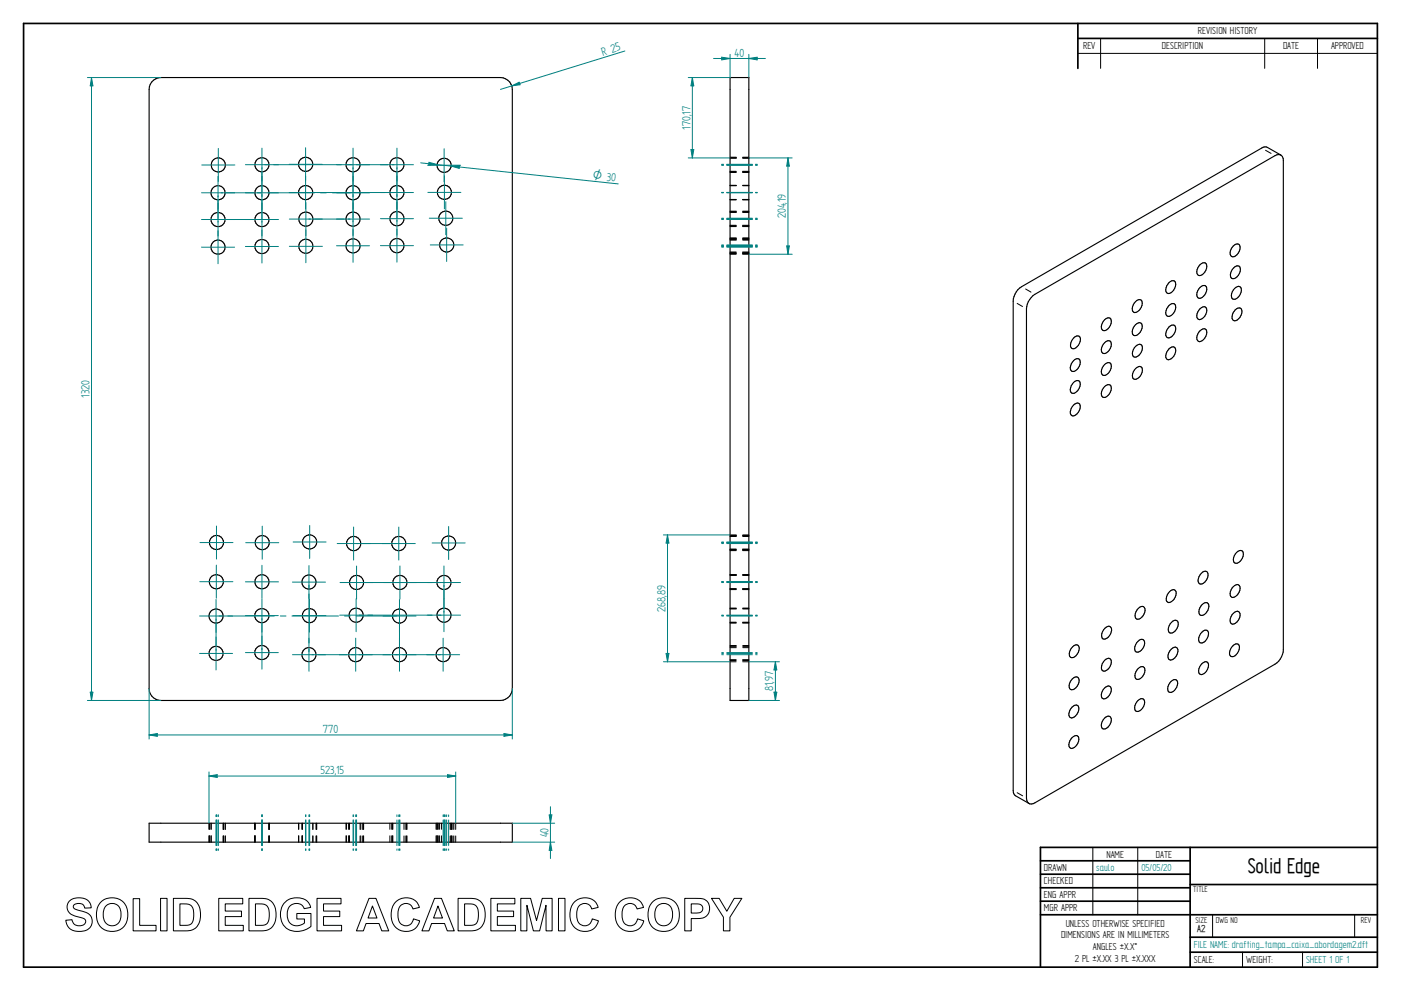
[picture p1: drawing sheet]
<svg xmlns="http://www.w3.org/2000/svg" width="420mm" height="297mm" viewBox="0 0 420 297" stroke-linecap="round" stroke-linejoin="round" font-family="sans-serif">
<g fill="none" stroke="#000" stroke-width=".51">
<path d="M7.1 7h405.8v282.9h-405.8zM323.1 7v13.5M323.1 11.5h89.8M311.9 258h44.9M356.8 254v35.9M412.9 254h-101v35.9M311.9 262h44.9M311.9 266.1h44.9M311.9 270.1h44.9M311.9 274.2h101M356.8 265.1h56.1M356.8 280.9h56.1"/>
<path d="M356.8 285.4h56.1"/>
</g>
<g fill="none" stroke="#000" stroke-width=".3">
<path d="M323.1 16h89.8M329.9 11.5v9M379.1 11.5v9M395 11.5v9M218.9 51.7h1.8M218.9 47.4h1.8M218.9 59.8h1.8M218.9 55.6h1.8M218.9 51.4h1.8M218.9 47.1h1.8M218.9 51.5h1.8M218.9 47.2h1.8"/>
<path d="M218.9 51.6h1.8M218.9 47.3h1.8M218.9 59.9h1.8M218.9 55.7h1.8M218.9 55.5h1.8M222.6 51.7h1.9M222.6 59.8h1.9M222.6 51.4h1.9M222.6 51.5h1.9M222.6 51.6h1.9M222.6 59.9h1.9M222.7 47.4h1.8"/>
<path d="M222.7 55.6h1.8M222.7 47.1h1.8M222.7 47.2h1.8M222.7 47.3h1.8M222.7 55.7h1.8M222.7 55.5h1.8M379.4 45l1.6 1M218.9 67.5h1.8M218.9 63.3h1.8M218.9 75.5h1.8M218.9 71.3h1.8M218.9 75.7h1.8"/>
<path d="M218.9 71.5h1.8M218.9 67.6h1.8M218.9 63.4h1.8M218.9 75.8h1.8M218.9 75.9h1.8M218.9 71.7h1.8M218.9 67.8h1.8M218.9 63.5h1.8M218.9 76h1.8M218.9 71.8h1.8M218.9 67.9h1.8M218.9 63.7h1.8"/>
<path d="M218.9 76.2h1.8M218.9 72h1.8M222.6 67.5h1.9M222.6 75.5h1.9M222.6 75.7h1.9M222.6 67.6h1.9M222.6 75.8h1.9M222.6 75.9h1.9M222.6 67.8h1.9M222.6 76h1.9M222.6 67.9h1.9M222.6 76.2h1.9"/>
<path d="M222.7 63.3h1.8M222.7 71.3h1.8M222.7 71.5h1.8M222.7 63.4h1.8M222.7 71.7h1.8M222.7 63.5h1.8M222.7 71.8h1.8M222.7 63.7h1.8M222.7 72h1.8M304.9 90.9l1.6 1M307.5 86.6l1.6 .9M218.9 164.7h1.8"/>
<path d="M218.9 160.5h1.8M218.9 176.4h1.8M218.9 172.2h1.8M218.9 176.5h1.8M218.9 176.6h1.8M218.9 172.3h1.8M218.9 176.7h1.8M218.9 172.5h1.8M218.9 164.5h1.8M218.9 160.3h1.8M218.9 165h1.8M218.9 160.8h1.8"/>
<path d="M218.9 164.8h1.8M218.9 160.6h1.8M222.6 164.7h1.9M222.6 176.4h1.9M222.6 176.5h1.9M222.6 176.6h1.9M222.6 176.7h1.9M222.6 164.5h1.9M222.6 165h1.9M222.6 164.8h1.9M222.7 160.5h1.8M222.7 172.2h1.8"/>
<path d="M222.7 172.3h1.8M222.7 172.5h1.8M222.7 160.3h1.8M222.7 160.8h1.8M222.7 160.6h1.8M218.9 186.5h1.8M218.9 182.2h1.8M218.9 186.6h1.8M218.9 182.4h1.8M218.9 186.7h1.8M218.9 182.5h1.8M218.9 198h1.8"/>
<path d="M218.9 193.7h1.8M218.9 197.7h1.8M218.9 193.5h1.8M218.9 198.3h1.8M218.9 194.1h1.8M222.6 186.5h1.9M222.6 186.6h1.9M222.6 186.7h1.9M222.6 198h1.9M222.6 197.7h1.9M222.6 198.3h1.9M222.7 182.2h1.8"/>
<path d="M222.7 182.4h1.8M222.7 182.5h1.8M222.7 193.7h1.8M222.7 193.5h1.8M222.7 194.1h1.8M304.9 237.6l1.7 .9M62.7 246.7v1.8M62.7 250.5v1.9M62.8 246.7v1.8M62.8 250.5v1.9M63.2 246.7v1.8M63.2 250.5v1.9"/>
<path d="M63.3 246.7v1.8M63.3 250.5v1.9M66.9 246.7v1.9M66.9 250.5v1.9M67 246.7v1.9M67 250.5v1.9M67.5 246.7v1.9M67.5 250.5v1.9M67.6 246.7v1.9M67.6 250.5v1.9M76.4 246.7v1.8M76.4 250.5v1.9"/>
<path d="M76.5 246.7v1.8M76.5 250.5v1.9M80.6 246.7v1.9M80.6 250.5v1.9M80.7 246.7v1.9M80.7 250.5v1.9M89.5 246.7v1.8M89.5 250.5v1.9M89.6 246.7v1.8M89.6 250.5v1.9M90.5 246.7v1.8M90.5 250.5v1.9"/>
<path d="M90.6 246.7v1.8M90.6 250.5v1.9M90.7 246.7v1.8M90.7 250.5v1.9M93.8 246.7v1.9M93.8 250.5v1.9M94.7 246.7v1.9M94.7 250.5v1.9M94.9 246.7v1.9M94.9 250.5v1.9M95 246.7v1.9M95 250.5v1.9"/>
<path d="M103.7 246.7v1.8M103.7 250.5v1.9M103.9 246.7v1.8M103.9 250.5v1.9M104.5 246.7v1.8M104.5 250.5v1.9M104.6 246.7v1.8M104.6 250.5v1.9M104.8 246.7v1.8M104.8 250.5v1.9M107.9 246.7v1.9M107.9 250.5v1.9"/>
<path d="M108.2 246.7v1.9M108.2 250.5v1.9M108.8 246.7v1.9M108.8 250.5v1.9M108.9 246.7v1.9M108.9 250.5v1.9M109 246.7v1.9M109 250.5v1.9M116.9 246.7v1.8M116.9 250.5v1.9M117.4 246.7v1.8M117.4 250.5v1.9"/>
<path d="M117.6 246.7v1.8M117.6 250.5v1.9M117.8 246.7v1.8M117.8 250.5v1.9M121.1 246.7v1.9M121.1 250.5v1.9M121.7 246.7v1.9M121.7 250.5v1.9M121.9 246.7v1.9M121.9 250.5v1.9M122 246.7v1.9M122 250.5v1.9"/>
<path d="M130.7 246.7v1.8M130.7 250.5v1.9M131 246.7v1.8M131 250.5v1.9M131.1 246.7v1.8M131.1 250.5v1.9M131.5 246.7v1.8M131.5 250.5v1.9M131.8 246.7v1.8M131.8 250.5v1.9M132.4 246.7v1.8M132.4 250.5v1.9"/>
<path d="M135 246.7v1.9M135 250.5v1.9M135.2 246.7v1.9M135.2 250.5v1.9M135.3 246.7v1.9M135.3 250.5v1.9M135.8 246.7v1.9M135.8 250.5v1.9M136.1 246.7v1.9M136.1 250.5v1.9M136.6 246.7v1.9M136.6 250.5v1.9"/>
<path d="M327.6 254v20.2M341.1 254v20.2M363.5 274.2v6.7M406.1 274.2v6.7M372.5 285.4v4.5M390.5 285.4v4.5"/>
</g>
<g fill="none" stroke="#000" stroke-width=".34">
<path d="M45.5 24.6a3.7 3.7 0 0 1 2.7-1.4h101.8a3.6 3.6 0 0 1 3.6 3.6v179.6a3.6 3.6 0 0 1-3.6 3.5h-101.8a3.6 3.6 0 0 1-3.5-3.5v-179.6l.1-.8zM218.9 23.2h5.6v186.7h-5.6zM384 46.5l-4-2.3a1.65 1.65 0 0 0-1.8 .2l-72 41.5a5.4 5.4 0 0 0-2.5 4.4v146.6a1.71 1.71 0 0 0 .8 1.6l4 2.3M359.7 79.3a1.14 1.14 0 0 1 1.7-.5 1.14 1.14 0 0 1 .3 1.7l-.5 1a1.27 1.27 0 0 1-1.1 1 1.27 1.27 0 0 1-1.3-.6l.1-1zM369.7 73.7a1.14 1.14 0 0 1 1.6-.5 1.14 1.14 0 0 1 .4 1.6l-.5 1.1a1.27 1.27 0 0 1-1.1 1 1.27 1.27 0 0 1-1.3-.7l.1-1zM309.7 88.6l72.5-41.9a1.53 1.53 0 0 1 1.8-.2 1.53 1.53 0 0 1 .7 1.6v146.6l-.5 2.1a4.7 4.7 0 0 1-2 2.3l-72 41.5a1.52 1.52 0 0 1-1.8 .2 1.52 1.52 0 0 1-.7-1.6l.1-147.3a5.6 5.6 0 0 1 1.9-3.3zM331.1 95.8a1.14 1.14 0 0 1 1.6-.5 1.14 1.14 0 0 1 .4 1.7l-.5 1a1.27 1.27 0 0 1-1.1 1 1.27 1.27 0 0 1-1.3-.6v-1zM340.4 97.3a1.12 1.12 0 0 1 1.6-.5 1.12 1.12 0 0 1 .3 1.6l-.5 1.1a1.42 1.42 0 0 1-2.2 .7 2.73 2.73 0 0 1 .8-2.9zM340.4 90.4a1.13 1.13 0 0 1 1.6-.5 1.13 1.13 0 0 1 .3 1.6l-.5 1.1a1.42 1.42 0 0 1-2.2 .7 2.68 2.68 0 0 1 .8-2.9zM350.4 84.7a1.12 1.12 0 0 1 1.6-.5 1.12 1.12 0 0 1 .4 1.6l-.2 .6a2.01 2.01 0 0 1-2.3 1.5 2.16 2.16 0 0 1 .5-3.2zM350.4 91.6a1.14 1.14 0 0 1 1.6-.5 1.14 1.14 0 0 1 .4 1.6l-.5 1.1a1.27 1.27 0 0 1-1.1 1 1.27 1.27 0 0 1-1.3-.7l.3-1.6zM350.4 98a1.14 1.14 0 0 1 1.6-.5 1.14 1.14 0 0 1 .4 1.6l-.5 1.1a1.27 1.27 0 0 1-1.1 1 1.27 1.27 0 0 1-1.3-.7l.3-1.5z"/>
<path d="M359.7 99.1a1.12 1.12 0 0 1 1.6-.5 1.12 1.12 0 0 1 .4 1.6l-.9 1.6a1.12 1.12 0 0 1-1.6 .5 1.12 1.12 0 0 1-.3-1.6zM359.7 92.5a1.12 1.12 0 0 1 1.6-.5 1.12 1.12 0 0 1 .4 1.6l-.9 1.6a1.12 1.12 0 0 1-1.6 .5 1.12 1.12 0 0 1-.3-1.6zM359.7 86.1a1.12 1.12 0 0 1 1.6-.5 1.12 1.12 0 0 1 .4 1.6l-.5 1.1a1.39 1.39 0 0 1-2.2 .8 2.6 2.6 0 0 1 .7-3zM369.8 80.3a1.13 1.13 0 0 1 1.6-.5 1.13 1.13 0 0 1 .4 1.6l-.5 1.1a1.42 1.42 0 0 1-2.3 .7 2.68 2.68 0 0 1 .8-2.9zM370.1 86.4a1.12 1.12 0 0 1 1.6-.5 1.12 1.12 0 0 1 .4 1.6l-.5 1.1a1.42 1.42 0 0 1-2.3 .8 2.73 2.73 0 0 1 .8-3zM370.3 92.9a1.12 1.12 0 0 1 1.6-.5 1.12 1.12 0 0 1 .3 1.6l-.5 1.1a1.39 1.39 0 0 1-2.2 .7l-.1-1.4zM321.8 108.1a1.13 1.13 0 0 1 1.6-.5 1.13 1.13 0 0 1 .4 1.6l-.5 1.1a1.27 1.27 0 0 1-1.1 1 1.27 1.27 0 0 1-1.3-.7l.2-1.5zM321.8 114.6a1.12 1.12 0 0 1 1.6-.5 1.12 1.12 0 0 1 .4 1.6l-.5 1.1a1.39 1.39 0 0 1-2.2 .8 2.81 2.81 0 0 1 .7-3zM321.9 101.3a1.11 1.11 0 0 1 1.6-.5 1.11 1.11 0 0 1 .3 1.6l-.5 1.1a1.39 1.39 0 0 1-2.2 .7 2.73 2.73 0 0 1 .8-2.9zM331.1 102.7a1.13 1.13 0 0 1 1.6-.5 1.13 1.13 0 0 1 .4 1.6l-.5 1.1a1.27 1.27 0 0 1-1.1 1 1.27 1.27 0 0 1-1.3-.7v-.9zM331.1 109.3a1.12 1.12 0 0 1 1.6-.6 1.12 1.12 0 0 1 .4 1.7l-.5 1.1a1.27 1.27 0 0 1-1.1 1 1.27 1.27 0 0 1-1.3-.7v-1zM331.1 115.9a1.12 1.12 0 0 1 1.6-.6 1.12 1.12 0 0 1 .4 1.7l-.5 1.1a1.39 1.39 0 0 1-2.2 .7 2.6 2.6 0 0 1 .7-2.9z"/>
<path d="M340.4 103.8a1.12 1.12 0 0 1 1.6-.5 1.12 1.12 0 0 1 .4 1.6l-.9 1.5a1.12 1.12 0 0 1-1.6 .6 1.12 1.12 0 0 1-.3-1.7zM340.4 110.4a1.12 1.12 0 0 1 1.6-.5 1.12 1.12 0 0 1 .4 1.6l-.9 1.6a1.12 1.12 0 0 1-1.6 .5 1.12 1.12 0 0 1-.3-1.6zM350.4 104.6a1.12 1.12 0 0 1 1.6-.6 1.12 1.12 0 0 1 .4 1.7l-.9 1.5a1.11 1.11 0 0 1-1.6 .5 1.11 1.11 0 0 1-.3-1.6zM321.8 121.4a1.12 1.12 0 0 1 1.6-.5 1.12 1.12 0 0 1 .4 1.6l-.9 1.5a1.11 1.11 0 0 1-1.6 .5 1.11 1.11 0 0 1-.3-1.6zM350.6 177.3a1.11 1.11 0 0 1 1.6-.5 1.11 1.11 0 0 1 .3 1.6l-.9 1.6a1.11 1.11 0 0 1-1.5 .5 1.11 1.11 0 0 1-.4-1.6zM360.1 171.8a1.13 1.13 0 0 1 1.6-.5 1.13 1.13 0 0 1 .4 1.6l-.5 1.1a1.27 1.27 0 0 1-1.1 1 1.27 1.27 0 0 1-1.3-.7l.3-1.5zM369.7 175.8a1.12 1.12 0 0 1 1.6-.5 1.12 1.12 0 0 1 .4 1.6l-.5 1.1a1.42 1.42 0 0 1-2.3 .7 2.68 2.68 0 0 1 .8-2.9zM370.7 165.6a1.14 1.14 0 0 1 1.6-.5 1.14 1.14 0 0 1 .4 1.6l-.5 1.1a1.27 1.27 0 0 1-1.1 1 1.27 1.27 0 0 1-1.3-.7v-1zM321.5 193.9a1.11 1.11 0 0 1 1.6-.6 1.11 1.11 0 0 1 .3 1.7l-.5 1a1.38 1.38 0 0 1-2.2 .8 2.68 2.68 0 0 1 .8-2.9zM331.1 197.9a1.12 1.12 0 0 1 1.6-.5 1.12 1.12 0 0 1 .4 1.6l-.9 1.5a1.11 1.11 0 0 1-1.6 .5 1.11 1.11 0 0 1-.3-1.6zM331.2 188.3a1.11 1.11 0 0 1 1.6-.5 1.11 1.11 0 0 1 .3 1.6l-.8 1.5a1.13 1.13 0 0 1-1.6 .6 1.13 1.13 0 0 1-.4-1.7zM341.1 192.2a1.13 1.13 0 0 1 1.6-.5 1.13 1.13 0 0 1 .4 1.6l-.5 1.1a1.42 1.42 0 0 1-2.3 .7 2.68 2.68 0 0 1 .8-2.9z"/>
<path d="M341.2 182.3a1.12 1.12 0 0 1 1.6-.5 1.12 1.12 0 0 1 .4 1.6l-.5 1.1a1.42 1.42 0 0 1-2.3 .8 2.73 2.73 0 0 1 .8-3zM351.1 194.6a1.11 1.11 0 0 1 1.6-.5 1.11 1.11 0 0 1 .3 1.6l-.4 1a1.47 1.47 0 0 1-2.3 .8 2.73 2.73 0 0 1 .8-2.9zM351.2 186.5a1.13 1.13 0 0 1 1.6-.5 1.13 1.13 0 0 1 .3 1.6l-.5 1.1a1.42 1.42 0 0 1-2.2 .7 2.68 2.68 0 0 1 .8-2.9zM360.3 189.5a1.11 1.11 0 0 1 1.6-.6 1.11 1.11 0 0 1 .3 1.7l-.5 1a1.38 1.38 0 0 1-2.2 .8 2.68 2.68 0 0 1 .8-2.9zM360.3 198.9a1.11 1.11 0 0 1 1.6-.5 1.11 1.11 0 0 1 .3 1.6l-.8 1.5a1.12 1.12 0 0 1-1.6 .6 1.12 1.12 0 0 1-.4-1.7zM360.4 181.2a1.12 1.12 0 0 1 1.6-.5 1.12 1.12 0 0 1 .3 1.6l-.5 1.1a1.38 1.38 0 0 1-2.2 .7 2.73 2.73 0 0 1 .8-2.9zM369.6 193.6a1.11 1.11 0 0 1 1.6-.6 1.11 1.11 0 0 1 .3 1.7l-.5 1a1.27 1.27 0 0 1-1.1 1.1 1.27 1.27 0 0 1-1.3-.7l.3-1.5zM369.7 183.8a1.12 1.12 0 0 1 1.6-.5 1.12 1.12 0 0 1 .4 1.6l-.5 1.1a1.42 1.42 0 0 1-2.3 .7 2.68 2.68 0 0 1 .8-2.9zM321.4 211.9a1.12 1.12 0 0 1 1.6-.5 1.12 1.12 0 0 1 .3 1.6l-.8 1.5a1.11 1.11 0 0 1-1.6 .6 1.11 1.11 0 0 1-.4-1.7zM321.5 203.5a1.13 1.13 0 0 1 1.6-.5 1.13 1.13 0 0 1 .3 1.6l-.5 1.1a1.42 1.42 0 0 1-2.2 .7 2.73 2.73 0 0 1 .8-2.9zM331.1 206.2a1.12 1.12 0 0 1 1.6-.5 1.12 1.12 0 0 1 .4 1.6l-.5 1.1a1.47 1.47 0 0 1-2.3 .7 2.73 2.73 0 0 1 .8-2.9zM331.1 215.2a1.13 1.13 0 0 1 1.6-.5 1.13 1.13 0 0 1 .4 1.7l-.5 1a1.42 1.42 0 0 1-2.3 .7 2.73 2.73 0 0 1 .8-2.9z"/>
<path d="M341.1 210a1.13 1.13 0 0 1 1.6-.5 1.13 1.13 0 0 1 .4 1.6l-.5 1.1a1.42 1.42 0 0 1-2.3 .7 2.73 2.73 0 0 1 .8-2.9zM341.2 200.4a1.13 1.13 0 0 1 1.6-.5 1.13 1.13 0 0 1 .4 1.6l-.6 1.1a1.42 1.42 0 0 1-2.2 .7 2.73 2.73 0 0 1 .8-2.9zM351 204.3a1.12 1.12 0 0 1 1.6-.5 1.12 1.12 0 0 1 .3 1.6l-.5 1.1a1.38 1.38 0 0 1-2.2 .7 2.73 2.73 0 0 1 .8-2.9zM321.4 221.1a1.12 1.12 0 0 1 1.6-.6 1.12 1.12 0 0 1 .3 1.7l-.8 1.5a1.11 1.11 0 0 1-1.6 .5 1.11 1.11 0 0 1-.4-1.6zM44.7 246.7h108.9v5.7h-108.9z"/>
<circle cx="65.4" cy="57.8" r="2.11"/>
<circle cx="65.4" cy="49.4" r="2.11"/>
<circle cx="78.5" cy="49.4" r="2.13"/>
<circle cx="78.5" cy="57.8" r="2.11"/>
<circle cx="91.6" cy="49.2" r="2.13"/>
<circle cx="91.6" cy="57.7" r="2.13"/>
<circle cx="105.8" cy="49.4" r="2.13"/>
<circle cx="105.8" cy="57.8" r="2.12"/>
<circle cx="119" cy="57.7" r="2.13"/>
<circle cx="119" cy="49.4" r="2.13"/>
<circle cx="133.1" cy="49.6" r="2.12"/>
<circle cx="133.2" cy="57.6" r="2.1"/>
<circle cx="65.4" cy="65.8" r="2.13"/>
<circle cx="65.4" cy="74.1" r="2.12"/>
<circle cx="78.5" cy="73.9" r="2.13"/>
<circle cx="78.5" cy="65.8" r="2.13"/>
<circle cx="91.7" cy="65.7" r="2.13"/>
<circle cx="91.7" cy="73.8" r="2.12"/>
<circle cx="105.8" cy="65.7" r="2.13"/>
<circle cx="105.8" cy="73.7" r="2.12"/>
<circle cx="119" cy="65.5" r="2.13"/>
<circle cx="119" cy="73.6" r="2.13"/>
<circle cx="133.6" cy="65.4" r="2.13"/>
<circle cx="133.9" cy="73.4" r="2.13"/>
<circle cx="64.8" cy="174.3" r="2.13"/>
<circle cx="64.9" cy="162.6" r="2.1"/>
<circle cx="78.5" cy="174.4" r="2.11"/>
<circle cx="78.6" cy="162.6" r="2.12"/>
<circle cx="92.6" cy="174.4" r="2.12"/>
<circle cx="92.8" cy="162.4" r="2.13"/>
<circle cx="106" cy="162.9" r="2.13"/>
<circle cx="106.9" cy="174.6" r="2.12"/>
<circle cx="119.5" cy="162.9" r="2.13"/>
<circle cx="119.9" cy="174.6" r="2.11"/>
<circle cx="133.1" cy="174.6" r="2.12"/>
<circle cx="134.5" cy="162.7" r="2.11"/>
<circle cx="64.8" cy="195.8" r="2.12"/>
<circle cx="64.8" cy="184.6" r="2.12"/>
<circle cx="78.5" cy="184.5" r="2.14"/>
<circle cx="78.5" cy="195.6" r="2.12"/>
<circle cx="92.6" cy="196.2" r="2.12"/>
<circle cx="92.7" cy="184.5" r="2.13"/>
<circle cx="106.6" cy="196.2" r="2.11"/>
<circle cx="106.8" cy="184.4" r="2.12"/>
<circle cx="119.8" cy="196.2" r="2.11"/>
<circle cx="119.8" cy="184.6" r="2.11"/>
<circle cx="132.9" cy="196.2" r="2.1"/>
<circle cx="133.1" cy="184.4" r="2.12"/>
</g>
<path d="M187.3 15.3l-37.3 11.5M153.4 25.7l2.3-1.1 .2 .8z" fill="none" stroke="#008080" stroke-width=".3"/>
<path d="M153.4 25.7l2.3-1.1 .2 .8z" fill="#008080"/>
<path d="M62.7 231.4v15.3M62.7 232.6l2.4-.4v.8zM136.6 231.4v15.3" fill="none" stroke="#008080" stroke-width=".3"/>
<path d="M62.7 232.6l2.4-.4v.8z" fill="#008080"/>
<path d="M134.2 232.2l2.4 .4-2.4 .4z" fill="none" stroke="#008080" stroke-width=".3"/>
<path d="M134.2 232.2l2.4 .4-2.4 .4z" fill="#008080"/>
<path d="M62.7 232.6h73.9M153.6 246.7h12.7M153.6 252.4h12.7M164.6 244.2h.8l-.4 2.5z" fill="none" stroke="#008080" stroke-width=".3"/>
<path d="M164.6 244.2h.8l-.4 2.5z" fill="#008080"/>
<path d="M165 252.4l.4 2.4h-.8z" fill="none" stroke="#008080" stroke-width=".3"/>
<path d="M165 252.4l.4 2.4h-.8z" fill="#008080"/>
<path d="M44.7 206.4v15.1M153.6 206.4v15.1M44.7 220.3l2.5-.5v.9zM165 241.8v15.5" fill="none" stroke="#008080" stroke-width=".3"/>
<path d="M44.7 220.3l2.5-.5v.9z" fill="#008080"/>
<path d="M151.1 219.8l2.5 .5-2.5 .4z" fill="none" stroke="#008080" stroke-width=".3"/>
<path d="M151.1 219.8l2.5 .5-2.5 .4z" fill="#008080"/>
<path d="M26.2 23.2h22M27.4 23.2l.5 2.5h-.8zM26.2 209.9h22M44.7 220.3h108.9" fill="none" stroke="#008080" stroke-width=".3"/>
<path d="M27.4 23.2l.5 2.5h-.8z" fill="#008080"/>
<path d="M27.1 207.4h.8l-.5 2.5z" fill="none" stroke="#008080" stroke-width=".3"/>
<path d="M27.1 207.4h.8l-.5 2.5z" fill="#008080"/>
<path d="M216.4 17.1l2.5 .4-2.5 .4zM218.9 16.3v6.9M224.5 16.3v6.9M27.4 23.2v186.7" fill="none" stroke="#008080" stroke-width=".3"/>
<path d="M216.4 17.1l2.5 .4-2.5 .4z" fill="#008080"/>
<path d="M224.5 17.5l2.5-.4v.8z" fill="none" stroke="#008080" stroke-width=".3"/>
<path d="M224.5 17.5l2.5-.4v.8z" fill="#008080"/>
<g fill="none" stroke="#008080" stroke-width=".3">
<path d="M213.9 17.5h15.5M206.3 23.2h12.6M207.6 23.2l.4 2.5h-.9zM60.4 57.8h33.9M60.5 49.4h9.9M65.4 52.8v26.2M65.4 44.5v9.9M73.6 49.4h50.4M78.5 44.4v34.4M86.7 57.7h37.3M86.7 49.2h9.9M91.6 44.3v18.4"/>
<path d="M96.1 57.8h1.7M99.6 57.8h11.2M105.8 44.4v34.2M119 44.4v34.2M128.2 49.5h9.9M128.3 57.7h9.9M133.1 44.6v9.9M133.2 52.7v9.9M206.3 47.3h12.6M216.4 57.8h.5M216.4 49.4h.5M216.4 57.7h.5"/>
<path d="M216.4 49.2h.5M216.4 49.5h.5M217.9 57.8h7.7M217.9 49.4h7.7M217.9 57.7h7.7M217.9 49.2h7.7M217.9 49.5h7.7M226.5 57.8h.5M226.5 49.4h.5M226.5 57.7h.5M226.5 49.2h.5M226.5 49.5h.5"/>
<path d="M60.4 74.1h9.9M60.4 65.8h23.1M73.6 73.9h9.9M86.7 73.8h9.9M86.7 65.7h24.1M91.7 60.7v18M100.9 73.7h9.9M114 73.6h10M114 65.5h10M128.7 65.4h9.9M129 73.4h9.9M133.6 60.5v9.9"/>
<path d="M133.9 68.5v9.9M216.4 74.1h.5M216.4 65.8h.5M216.4 73.9h.5M216.4 73.8h.5M216.4 65.7h.5M216.4 73.7h.5M216.4 73.6h.5M216.4 65.5h.5M216.4 65.4h.5M216.4 73.4h.5M217.9 74.1h7.7"/>
<path d="M217.9 65.8h7.7M217.9 73.9h7.7M217.9 73.8h7.7M217.9 65.7h7.7M217.9 73.7h7.7M217.9 73.6h7.7M217.9 65.5h7.7M217.9 65.4h7.7M217.9 73.4h7.7M226.5 74.1h.5M226.5 65.8h.5M226.5 73.9h.5"/>
<path d="M226.5 73.8h.5M226.5 65.7h.5M226.5 73.7h.5M226.5 73.6h.5M226.5 65.5h.5M226.5 65.4h.5M226.5 73.4h.5M64.9 157.6v10M78.6 157.7v9.9M92.8 157.5v9.9M106 157.9v10M119.5 157.9v10"/>
<path d="M134.5 157.8v9.9M59.9 174.3h9.9M59.9 162.6h9.9M64.8 179.7v21.1M64.9 169.4v9.9M73.6 174.4h9.9M73.7 162.6h9.9M78.5 169.4v9.9M78.5 179.5v21M87.7 174.5h9.9M87.9 162.4h9.8M92.6 169.5v31.7"/>
<path d="M92.8 179.5v9.9M101.1 162.9h23.4M101.9 174.6h36.1M106.8 179.4v9.9M106.9 169.6v9.9M119.8 179.7v21.5M119.9 169.6v9.9M129.5 162.7h9.9M133.1 169.6v19.7M216.4 174.3h.5M216.4 162.6h.5M216.4 174.4h.5"/>
<path d="M216.4 174.5h.5M216.4 162.4h.5M216.4 162.9h.5M216.4 174.6h.5M216.4 162.7h.5M217.9 174.3h7.7M217.9 162.6h7.7M217.9 174.4h7.7M217.9 174.5h7.7M217.9 162.4h7.7M217.9 162.9h7.7M217.9 174.6h7.7"/>
<path d="M217.9 162.7h7.7M226.5 174.3h.5M226.5 162.6h.5M226.5 174.4h.5M226.5 174.5h.5M226.5 162.4h.5M226.5 162.9h.5M226.5 174.6h.5M226.5 162.7h.5M59.8 195.8h9.9M59.8 184.6h22.4M73.6 195.6h9.8"/>
<path d="M73.6 184.5h9.8M84 184.6h1.7M87.5 184.6h14M87.7 196.2h50.1M87.8 184.5h9.9M101.8 184.4h36.2M103.3 184.6h1.7M106.6 191.3v9.9M106.8 184.6h17.9M132.8 191.3v9.9M216.4 195.8h.5M216.4 184.6h.5"/>
<path d="M216.4 195.6h.5M216.4 184.5h.5M216.4 196.2h.5M216.4 184.4h.5M217.9 195.8h7.7M217.9 184.6h7.7M217.9 195.6h7.7M217.9 184.5h7.7M217.9 196.2h7.7M217.9 184.4h7.7M226.5 195.8h.5M226.5 184.6h.5"/>
<path d="M226.5 195.6h.5M226.5 184.5h.5M226.5 196.2h.5M226.5 184.4h.5M64.8 244.2v.5M64.8 245.7v7.7M64.8 254.4v.4M64.9 244.2v.5M64.9 245.7v7.7M64.9 254.4v.4M65.4 244.2v.5M65.4 245.7v7.7"/>
<path d="M65.4 254.4v.4M78.5 244.2v.5M78.5 245.7v7.7M78.5 254.4v.4M78.6 244.2v.5M78.6 245.7v7.7M78.6 254.4v.4M91.6 244.2v.5M91.6 245.7v7.7M91.6 254.4v.4M91.7 244.2v.5M91.7 245.7v7.7"/>
<path d="M91.7 254.4v.4M92.6 244.2v.5M92.6 245.7v7.7M92.6 254.4v.4M92.8 244.2v.5M92.8 245.7v7.7M92.8 254.4v.4M105.8 244.2v.5M105.8 245.7v7.7M105.8 254.4v.4M106 244.2v.5M106 245.7v7.7"/>
<path d="M106 254.4v.4M106.6 244.2v.5M106.6 245.7v7.7M106.6 254.4v.4M106.8 244.2v.5M106.8 245.7v7.7M106.8 254.4v.4M106.9 244.2v.5M106.9 245.7v7.7M106.9 254.4v.4M119 244.2v.5M119 245.7v7.7"/>
<path d="M119 254.4v.4M119.5 244.2v.5M119.5 245.7v7.7M119.5 254.4v.4M119.8 244.2v.5M119.8 245.7v7.7M119.8 254.4v.4M119.9 244.2v.5M119.9 245.7v7.7M119.9 254.4v.4M132.8 244.2v.5M132.8 245.7v7.7"/>
<path d="M132.8 254.4v.4M133.1 244.2v.5M133.1 245.7v7.7M133.1 254.4v.4M133.2 244.2v.5M133.2 245.7v7.7M133.2 254.4v.4M133.6 244.2v.5M133.6 245.7v7.7M133.6 254.4v.4M133.9 244.2v.5M133.9 245.7v7.7"/>
<path d="M133.9 254.4v.4M134.5 244.2v.5M134.5 245.7v7.7M134.5 254.4v.4"/>
</g>
<path d="M207.6 23.2l.4 2.5h-.9z" fill="#008080"/>
<path d="M207.1 44.8h.9l-.4 2.5z" fill="none" stroke="#008080" stroke-width=".3"/>
<path d="M207.1 44.8h.9l-.4 2.5z" fill="#008080"/>
<path d="M207.6 23.2v24.1M198.9 160.3h20M198.9 198.3h20M199.7 195.8h.8l-.4 2.5z" fill="none" stroke="#008080" stroke-width=".3"/>
<path d="M199.7 195.8h.8l-.4 2.5z" fill="#008080"/>
<path d="M200.1 160.3l.4 2.5h-.8z" fill="none" stroke="#008080" stroke-width=".3"/>
<path d="M200.1 160.3l.4 2.5h-.8z" fill="#008080"/>
<path d="M200.1 160.3v38M224.5 198.3h9.2M224.5 209.9h9.2M232 207.4h.9l-.4 2.5z" fill="none" stroke="#008080" stroke-width=".3"/>
<path d="M232 207.4h.9l-.4 2.5z" fill="#008080"/>
<path d="M232.5 198.3l.4 2.5h-.9z" fill="none" stroke="#008080" stroke-width=".3"/>
<path d="M232.5 198.3l.4 2.5h-.9z" fill="#008080"/>
<path d="M224.5 47.3h13M236.2 47.3l.4 2.5h-.8zM224.5 76.2h13M232.5 198.3v11.6" fill="none" stroke="#008080" stroke-width=".3"/>
<path d="M236.2 47.3l.4 2.5h-.8z" fill="#008080"/>
<path d="M235.8 73.7h.8l-.4 2.5z" fill="none" stroke="#008080" stroke-width=".3"/>
<path d="M235.8 73.7h.8l-.4 2.5z" fill="#008080"/>
<path d="M126.1 48.8l59.2 6.3M128.6 48.6l2.4 .7-2.5 .2zM236.2 47.3v28.9" fill="none" stroke="#008080" stroke-width=".3"/>
<path d="M128.6 48.6l2.4 .7-2.5 .2z" fill="#008080"/>
<path d="M135.3 49.8l2.5-.2-.1 .9z" fill="none" stroke="#008080" stroke-width=".3"/>
<path d="M135.3 49.8l2.5-.2-.1 .9z" fill="#008080"/>
<g fill="none" stroke="#000" stroke-width=".3">
<path d="M20.8 270.1a4.4 4.4 0 0 1 6.2 .5l.3 1.5-1.9 .1a1.85 1.85 0 0 0-1.6-1.4 1.85 1.85 0 0 0-1.8 .9 1.97 1.97 0 0 0 2.1 1.2 3.5 3.5 0 0 1 3.5 3.3 3.2 3.2 0 0 1-3.9 2.9 3.5 3.5 0 0 1-4-3.3l1.9-.2a2.21 2.21 0 0 0 1.8 1.8 2.21 2.21 0 0 0 2.3-1 1.24 1.24 0 0 0-1.5-1.4 4.6 4.6 0 0 1-3.9-2.3l-.2-1.3zM30.3 270.3a4.8 4.8 0 0 1 5.6-.7 4.8 4.8 0 0 1 2.4 5.2 4.8 4.8 0 0 1-5.6 4.3 4.8 4.8 0 0 1-3.7-6l.4-1.4zM31.7 271.6a2.71 2.71 0 0 1 3.2-.5 2.71 2.71 0 0 1 1.4 3 2.74 2.74 0 0 1-2.7 3.4 2.74 2.74 0 0 1-2.7-3.4l.2-1.2zM39.9 269.3h2v8h4.9v1.7h-6.9zM48.1 269.2h2v9.8h-2zM52 269.2h3.6a4.2 4.2 0 0 1 4.5 5 4.1 4.1 0 0 1-4.4 4.8h-3.7zM53.9 270.9a4.6 4.6 0 0 1 3.4 .5 4.9 4.9 0 0 1-.2 5.6l-1 .3h-2.2zM65.6 269.2h7.2v1.7h-5.3v2.1h4.9v1.7h-4.9v2.6h5.4v1.7h-7.3zM74.6 269.2h3.6a4.2 4.2 0 0 1 4.6 5 4.1 4.1 0 0 1-4.5 4.8h-3.7zM76.6 270.9a4.6 4.6 0 0 1 3.4 .5 4.9 4.9 0 0 1-.2 5.6l-1.1 .3h-2.1zM85.3 270.5a5.2 5.2 0 0 1 7.2 0l.6 1.4-1.9 .4a2.69 2.69 0 0 0-3.3-1.4 2.69 2.69 0 0 0-1.8 3.1 3 3 0 0 0 1.6 3.2 3 3 0 0 0 3.6-.6v-1.2h-2.3v-1.6h4.2v3.8a5.8 5.8 0 0 1-8.3-.5 5.8 5.8 0 0 1 .4-6.6zM95 269.2h7.2v1.7h-5.2v2.1h4.9v1.7h-4.9v2.6h5.4v1.7h-7.4z"/>
<path d="M110.6 269.2h2.1l3.8 9.8h-2l-.9-2.2h-3.9l-.8 2.2h-2.1zM111.7 271.5l1.3 3.6h-2.7zM118.5 270.4a4.2 4.2 0 0 1 7.2 1.5l-1.9 .5a2.29 2.29 0 0 0-2.7-1.6 2.29 2.29 0 0 0-1.8 2.6 3.3 3.3 0 0 0 1.6 3.9 2.25 2.25 0 0 0 3.1-1.9l1.8 .6a4.4 4.4 0 0 1-5.1 3.1 4.4 4.4 0 0 1-3.4-4.9l.2-1.9zM130.3 269.2h2l3.9 9.8h-2.1l-.8-2.2h-3.9l-.8 2.2h-2.1zM131.3 271.5l1.3 3.6h-2.6zM137.3 269.2h3.6a4.2 4.2 0 0 1 4.6 5 4.1 4.1 0 0 1-4.5 4.8h-3.7zM139.3 270.9a4.6 4.6 0 0 1 3.4 .5 4.9 4.9 0 0 1-.2 5.6l-1.1 .3h-2.1zM147.2 269.2h7.1v1.7h-5.2v2.1h4.9v1.7h-4.9v2.6h5.4v1.7h-7.3zM156.1 269.2h3l1.7 6.7 1.8-6.7h2.9v9.8h-1.8v-7.7l-1.9 7.7h-1.9l-1.9-7.7-.1 7.7h-1.8zM167.4 269.2h2v9.8h-2zM172.1 270.4a4.2 4.2 0 0 1 7.2 1.5l-1.9 .5a2.29 2.29 0 0 0-2.7-1.6 2.29 2.29 0 0 0-1.8 2.6 3.3 3.3 0 0 0 1.6 3.9 2.25 2.25 0 0 0 3-1.9l1.9 .6a4.4 4.4 0 0 1-5.1 3.1 4.4 4.4 0 0 1-3.4-4.9l.2-1.9zM185.7 270.4a4.2 4.2 0 0 1 7.2 1.5l-1.9 .5a2.29 2.29 0 0 0-2.7-1.6 2.29 2.29 0 0 0-1.8 2.6 3.3 3.3 0 0 0 1.6 3.9 2.25 2.25 0 0 0 3-1.9l1.9 .6a4.4 4.4 0 0 1-5.1 3.1 4.4 4.4 0 0 1-3.5-4.9l.3-1.9z"/>
<path d="M195.6 270.3a4.8 4.8 0 0 1 5.6-.7 4.8 4.8 0 0 1 2.4 5.2 4.8 4.8 0 0 1-5.6 4.3 4.8 4.8 0 0 1-3.7-6l.4-1.4zM197 271.6a2.71 2.71 0 0 1 3.3-.5 2.71 2.71 0 0 1 1.3 3 2.74 2.74 0 0 1-2.6 3.4 2.74 2.74 0 0 1-2.7-3.4l.1-1.2zM205.3 269.2h3.1a3.6 3.6 0 0 1 4.1 1.8 3.1 3.1 0 0 1-3.5 4.3h-1.8v3.7h-1.9zM207.2 270.9a4 4 0 0 1 3.2 .5 1.43 1.43 0 0 1 0 1.7 1.43 1.43 0 0 1-1.6 .5h-1.6zM213.3 269.2h2.3l2.3 3.9 2.2-3.9h2.3l-3.6 5.7v4.1h-1.9v-4.1z"/>
</g>
<text font-size="7.1" x="374.1" y="261.7">Solid Edge</text>
<g font-size="4" fill="#008080">
<text x="180.7" y="16.7" transform="rotate(-17 180.7 16.7)">R 25</text>
<text x="220.2" y="16.9">40</text>
<text x="207" y="38.8" transform="rotate(-90 207 38.8)">170,17</text>
<text x="235.6" y="65.4" transform="rotate(-90 235.6 65.4)">204,19</text>
<text x="26.8" y="119.2" transform="rotate(-90 26.8 119.2)">1320</text>
<text x="199.5" y="183.4" transform="rotate(-90 199.5 183.4)">268,89</text>
<text x="231.8" y="207.2" transform="rotate(-90 231.8 207.2)">81,97</text>
<text x="96.8" y="219.6">770</text>
<text x="96.1" y="232">523,15</text>
<text x="164.4" y="251" transform="rotate(-90 164.4 251)">40</text>
</g>
<text font-size="3.8" fill="#008080" x="177.6" y="53.7" transform="rotate(6 177.6 53.7)">O 30</text>
<g font-size="3.4">
<text x="359.1" y="10.3">REVISION HISTORY</text>
<text x="324.7" y="14.8">REV</text>
<text x="348.3" y="14.8">DESCRIPTION</text>
<text x="384.6" y="14.8">DATE</text>
<text x="399" y="14.8">APPROVED</text>
<text x="331.7" y="257">NAME</text>
<text x="346.5" y="257">DATE</text>
<text x="313" y="261">DRAWN</text>
<text x="313" y="265">CHECKED</text>
<text x="313" y="269.1">ENG APPR</text>
<text x="313" y="273.1">MGR APPR</text>
<text x="318.1" y="281.3">DIMENSIONS ARE IN MILLIMETERS</text>
<text x="319.5" y="277.7">UNLESS OTHERWISE SPECIFIED</text>
<text x="358.9" y="279.4">A2</text>
<text x="327.6" y="284.8">ANGLES ±X.X°</text>
<text x="322.2" y="288.3">2 PL ±X.XX 3 PL ±X.XXX</text>
<text x="357.9" y="288.6">SCALE:</text>
<text x="373.6" y="288.6">WEIGHT:</text>
</g>
<g font-size="3.4" fill="#008080">
<text x="328.7" y="261.1">saulo</text>
<text x="342.2" y="261.1">05/05/20</text>
<text x="357.9" y="284.2">FILE NAME: drafting_tampa_caixa_abordagem2.dft</text>
<text x="391.5" y="288.7">SHEET 1 OF 1</text>
</g>
<g font-size="2.9">
<text x="357.7" y="267.4">TITLE</text>
<text x="358.4" y="276.5">SIZE</text>
<text x="364.5" y="276.5">DWG NO</text>
<text x="408" y="276.5">REV</text>
</g>
</svg>
